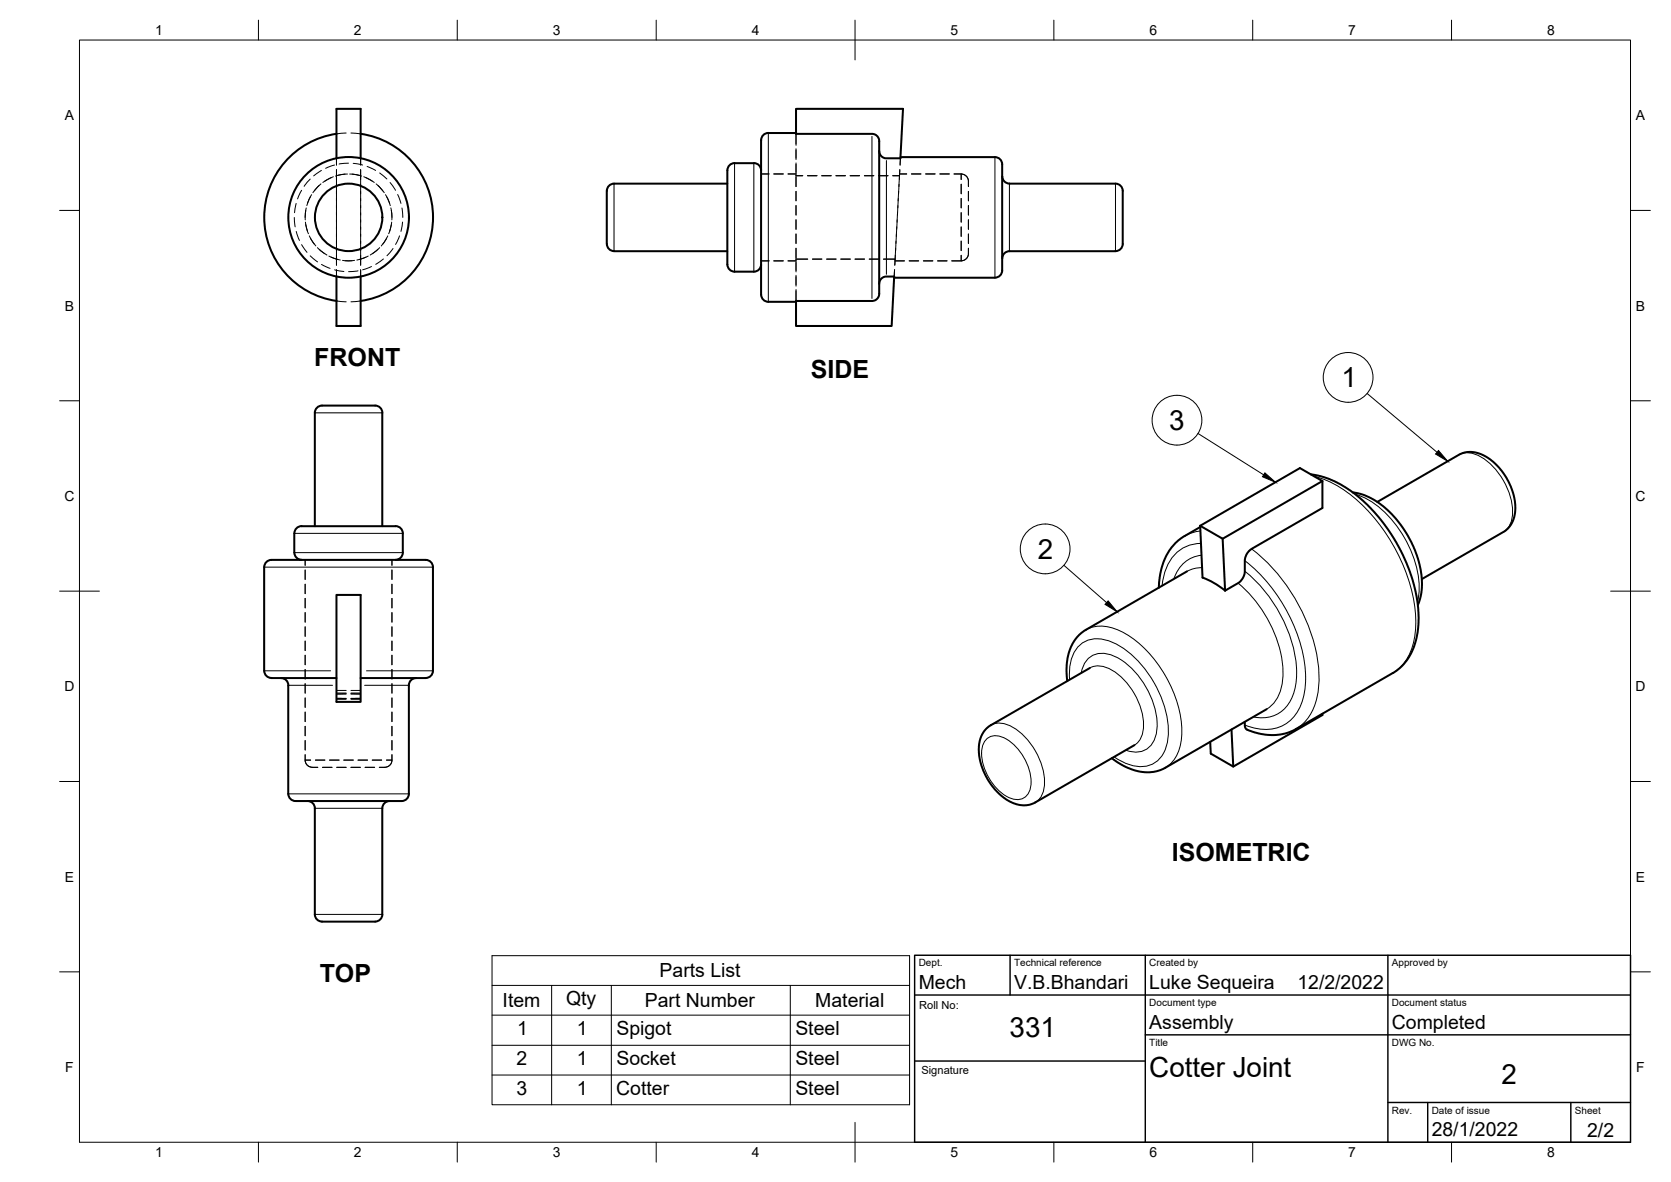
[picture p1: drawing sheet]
<svg xmlns="http://www.w3.org/2000/svg" width="420mm" height="297mm" viewBox="0 0 420 297" stroke-linecap="round" stroke-linejoin="round" font-family="sans-serif">
<!-- layer: Hidden -->
<g fill="none" stroke="#000" stroke-width=".25">
<path d="M84.6 39.8v1.7M87 33.4l-2.4 .2M88.2 33.4l2.5 .2M90.7 39.8v1.7M200.2 33.6v2.9M200.2 37.4v2.7M74 54.7l.2 2.3M74.5 51.1l-.4 2.4M74.5 58.2l.8 2.2M75.8 47.8l-1 2.2M76.8 55.8l.5 2.4M76.9 52.9l-.1 2.4"/>
<path d="M76.9 56.4l.7 2.3M77 52.2l-.3 2.4M77.8 59.3l1.2 2M78 45l-1.5 1.8M78 49.5l-.8 2.2M78.1 59.8l1.3 2M78.4 48.9l-1.1 2.2M80.2 46.6l-1.5 1.8M80.7 46.2l-1.7 1.7M80.8 42.8l-1.9 1.4M83.2 44.6l-2 1.3M83.8 44.4l-2.1 1.1"/>
<path d="M84.1 41.5l-2.2 .8M84.6 42.6v24.1M86.7 43.8l-2.3 .4M87.4 43.7l-2.4 .4M87.6 41l-2.3 .2M87.9 43.7l2.4 .4M88.5 43.8l2.4 .4M88.8 41l2.4 .5M90.7 42.6v24.1M91.5 44.4l2.1 1.1M92 44.6l2.1 1.3M92.3 41.8l2.1 1"/>
<path d="M94.6 46.2l1.6 1.7M95 46.6l1.6 1.8M95.5 43.5l1.8 1.5M96.9 48.9l1.1 2.2M97.2 59.8l-1.3 2M97.2 49.5l.9 2.2M97.5 59.3l-1.2 2M98.1 45.9l1.3 1.9M98.3 52.2l.3 2.4M98.4 52.9l.1 2.4M98.4 56.4l-.7 2.3M98.5 55.8l-.5 2.4"/>
<path d="M100 48.9l.8 2.2M100.5 59.3l-1 2.1M101.1 52.3l.2 2.3M101.2 55.8l-.4 2.4M191.4 43.7h2M194.6 43.7h2.4M198.1 43.7h2.1M200.2 44.2h1.6M200.2 40.9v6M200.2 48.1v2.4M200.2 51.7v2.3M200.2 55.2v2.4"/>
<path d="M200.2 58.8v2.4M203 44.2h2.4M206.6 44.2h2.4M210.2 44.2h2.4M213.8 44.2h2.3M217.3 44.2h2.4M220.9 44.2h2.4M225.7 53.5l-.4 7.7M225.8 51.7l-.1 2.3M226.1 46.3l-.4 6M226.2 44.2h-1.7h1.7l-.2 2.7M226.2 43.7h1.8"/>
<path d="M226.3 42.6l-.2 2.5M226.3 41.4l.1-1.6-.1 1.8M229.2 43.7h2.4M232.7 43.7h2.4M236.3 43.7h2.4M239.9 43.7h1.8a2.16 2.16 0 0 1 1.8 2.9v.3M243.5 58.8v2.4M243.5 55.2v2.4M243.5 51.7v2.3M243.5 48.1v2.4M75.8 61.5l1.4 1.9M78 64.3l1.8 1.5"/>
<path d="M79.8 62.2l1.9 1.6M80.3 62.7l1.9 1.4M80.8 66.4l2.2 1M82.7 64.4l2.2 .8M83.3 64.6l2.3 .7M84.1 67.8l2.4 .4M84.6 75.6l2.4 .2M84.6 67.7v1.8M86.1 65.4l2.4 .1M89.2 65.4l-2.4 .1M90 68.1l-2.3 .2M90.7 75.6l-2.5 .2"/>
<path d="M90.7 67.7v1.8M92 64.6l-2.3 .7M92.6 64.4l-2.3 .8M93.4 67l-2.2 .8M95 62.7l-1.9 1.4M95.5 62.2l-1.9 1.6M96.4 65.1l-1.9 1.3M98.8 62.4l-1.5 1.9M191.4 65.6h2M194.6 65.6h2.4M198.1 65.6h2.1M200.2 65.1h2.9"/>
<path d="M200.2 62.4v5.9M200.2 69.2v2.7M200.2 72.8v2.8M204.3 65.1h2.4M207.9 65.1h2.3M211.4 65.1h2.4M215 65.1h2.4M218.6 65.1h2.4M224.9 67.7l-.1 1.8 .1-1.6M225 65.6h2.4M225.1 64.2l-.1 2.3M225.2 62.4l-.1 2.7h-3h3l-.1 1.6"/>
<path d="M225.3 60.6l-.1 2.4M228.6 65.6h2.4M232.2 65.6h2.3M235.8 65.6h2.3M243.5 62.4v1a1.9 1.9 0 0 1-1.8 2.2h-2.4M76.7 140.7v1.4M76.7 143.2v2.4M76.7 146.8v2.4M76.7 150.4v2.4M76.7 154v2.3M76.7 157.5v2.4M98.6 140.7v1.4"/>
<path d="M98.6 143.2v2.4M98.6 146.8v2.4M98.6 150.4v2.4M98.6 154v2.3M98.6 157.5v2.4M76.7 161.1v2.4M76.7 164.7v2.4M76.7 168.2v2.4M76.7 171.8v2.4M76.7 175.4v2.4M76.7 179v2.3M84.6 175.5h2.4"/>
<path d="M84.6 175.7h2.4M84.6 174.2h2.4M84.6 173.5h2.4M87 174.4h-2.4M88.2 174.4h2.5M88.2 175.7h2.5M88.2 174.2h2.5M88.2 173.5h2.5M90.7 175.5h-2.5M98.6 161.1v2.4M98.6 164.7v2.4M98.6 168.2v2.4"/>
<path d="M98.6 171.8v2.4M98.6 175.4v2.4M98.6 179v2.3M76.7 189.7a3.5 3.5 0 0 0 .3 2.2 3.1 3.1 0 0 0 2.9 .9M76.7 182.5v2.4M76.7 186.1v2.4M81.1 192.8h2.4M84.7 192.8h2.3M88.2 192.8h2.4M91.8 192.8h2.4M98.6 189.7a3.5 3.5 0 0 1-.3 2.2 3.1 3.1 0 0 1-2.9 .9M98.6 182.5v2.4"/>
<path d="M98.6 186.1v2.4"/>
</g>
<!-- layer: Visible -->
<g fill="none" stroke="#000" stroke-width=".51">
<path d="M84.6 39.8v-12.4h6.1v12.4M84.6 33.6a21.2 21.2 0 0 0-18.2 21 21.2 21.2 0 0 0 18.2 21M90.7 33.6a21.2 21.2 0 0 1 18.2 21 21.2 21.2 0 0 1-18.2 21M191.4 35.2v38.8M193.2 33.4h7M193.2 33.4a1.81 1.81 0 0 0-1.8 1.8M221.1 37.9l.3 1.1 .8 .7 4.2 .1 .7-12.4h-26.9v6.2h19.2l1.2 .6 .5 1.1-.2 39.2-.6 .8-.9 .3h-19.2v6.3h24l.6-12.4-2.6 .1-.8 .6-.3 1.1M226.4 39.5h23.8a2.19 2.19 0 0 1 1.8 2.8v24.7a2.51 2.51 0 0 1-1.3 2.7l-25.9 .1M182.9 46.2h-28.5a2.22 2.22 0 0 0-1.8 2.8v11.3a2.49 2.49 0 0 0 1.3 2.7l29 .1M182.9 42.8v23.7M189.5 41h-4.8a1.81 1.81 0 0 0-1.8 1.8M189.6 41a1.81 1.81 0 0 1 1.8 1.8"/>
<path d="M252 44.3a1.85 1.85 0 0 0 1.8 1.9h26.7a2.19 2.19 0 0 1 1.8 2.8v11.3a2.51 2.51 0 0 1-1.3 2.7l-27.2 .1a1.81 1.81 0 0 0-1.8 1.8M84.6 69.5v12.4h6.1v-12.4M182.9 66.5a1.81 1.81 0 0 0 1.8 1.8h4.8M191.4 66.5a1.81 1.81 0 0 1-1.8 1.8M191.4 74a1.81 1.81 0 0 0 1.8 1.8h7M94.3 101.9h-12.3a2.53 2.53 0 0 0-2.8 1.4v28.9M94.3 101.9a1.81 1.81 0 0 1 1.8 1.8v28.5M329.6 119.2l2.4 .4 2.3 .8 2.6 1.3 2.8 1.7 3.1 2.5 1.9 1.9 2.6 2.9 2.5 3.5 2.1 3.5 1.7 3.7 1.4 3.9 1 3.5 .5 3.1 .2 3-.1 3.2-.5 2.7-.8 2.3-1.2 2.2-1.4 1.8-1.7 1.5-26 15-1.7 .7-2.1 .4h-1.6l-2.4-.2-2.2-.6-1.6-.7-.4-.7v-1.1M74 134v4.9M74 138.9a1.81 1.81 0 0 0 1.8 1.8M75.8 132.2h23.7M75.8 132.2a1.81 1.81 0 0 0-1.8 1.8"/>
<path d="M99.5 132.2a1.81 1.81 0 0 1 1.8 1.8v4.9a1.81 1.81 0 0 1-1.8 1.8M301.8 132.1l.6 13.1a19.8 19.8 0 0 1 5.6 3.2M301.8 132.4l-5 3-1.2 1-1.5 1.8-1 1.8-.9 2.4-.6 2.7-.2 2.6M307.4 135.4l.6 13M332.5 120.9v6.8l-18.1 10.5-.8 .8-.5 1.1-.1 3.9-.5 1.3-1.1 1.2-3.4 1.9M332.5 120.9l-25.1 14.5-5.6-3.3M332.5 120.9l-5.6-3.3-25.1 14.5M340.1 123.7l2 .4 2 .8 1.4 .7 2.3 1.6 3.2 3.1 3 4.3 1.4 2.8 .9 2.3 .6 2 .5 2.9 .1 3.8-.4 2-.6 1.7M346.3 126.1l20.6-11.9 1.8-.6h1.2l1.6 .2 2.7 1.3 2.7 2.3 2 2.9 1.5 3.6 .6 3.5-.1 1.5-.3 1.6-1.2 2.1-1.3 1.1-20.6 11.8M84.6 149.5h6.1v26.9h-6.1zM298.5 143.6l-25.9 14.9-1.3 1.1-1.6 2.2-1 2.4-.5 3 .2 3.9M68.2 170.4h16.4"/>
<path d="M68.3 170.4a1.85 1.85 0 0 1-1.9-1.8v-26.1a2.19 2.19 0 0 1 2.9-1.8h36.7a2.56 2.56 0 0 1 2.8 1.3l.1 26.6a1.81 1.81 0 0 1-1.8 1.8M70.7 170.4a1.77 1.77 0 0 1 1.8 1.8v27.3a2.18 2.18 0 0 0 2.8 1.8h24.7a2.55 2.55 0 0 0 2.7-1.3l.1-27.8a1.81 1.81 0 0 1 1.8-1.8M90.7 170.4h16.3M274 167.9l-25 14.4-1 .8-1 1.3-.5 1.2-.4 3 .1 1.4 .5 2.3 1.5 3.4 2.1 2.8 2.8 2.5 1.4 .7 1.5 .5 1.2 .2 1.7-.2 1.3-.5 25-14.4M318.5 178.2l-25.5 14.7-1.3 .7-2.8 .5-2.8-.3-3-1-3.6-2.3M332.5 179.4v.3l-22.4 12.9-5.7-3.2-.1-3M309.6 183.3l.5 9.3M77.4 201.3a1.81 1.81 0 0 1 1.8 1.8v26.7M97.9 201.3a1.81 1.81 0 0 0-1.8 1.8v26.7M79.2 229.8a1.81 1.81 0 0 0 1.8 1.8M81 231.6h13.3M96.1 229.8a1.81 1.81 0 0 1-1.8 1.8"/>
<circle cx="87.7" cy="54.6" r="15.2"/>
<circle cx="87.7" cy="54.6" r="8.5"/>
</g>
<!-- layer: Visible Narrow -->
<g fill="none" stroke="#000" stroke-width=".25">
<path d="M193.2 33.7v41.9M219.2 34.3v40.7M250.2 39.7v29.9M154.4 46.3v16.7M184.7 41.2v26.9M189.5 41.2v26.9M222.9 40.4v28.5M253.8 46.3v16.7M280.5 46.3v16.7M79.2 103.7h16.8M330.5 119.7a29.7 29.7 0 0 1 15.4 10.9 43.3 43.3 0 0 1 10.1 25.9 15 15 0 0 1-4.7 11.9l-1.1 .7M366.8 114.3a5.6 5.6 0 0 1 5.6 .5 17.2 17.2 0 0 1 7.9 14.9 5.2 5.2 0 0 1-2.3 4"/>
<path d="M74.2 138.9h26.9M74.2 134h26.9M301.8 133.4l-1.7 .4-2.2 .9M302 136.6a9.5 9.5 0 0 0-9.3 7.8l-.5 2.8M302.1 139.5a8.2 8.2 0 0 0-7 6M314.7 137.9a44.6 44.6 0 0 1 17 31.9 16.3 16.3 0 0 1-3.9 11.9l-1.9 1.5M340.8 124.2a22.4 22.4 0 0 1 12.3 10.9 23.8 23.8 0 0 1 3.5 15.1l-.2 1.1M66.7 142.5h41.9M273 158.3a10 10 0 0 1 10 1 31.2 31.2 0 0 1 14.2 24.5 10 10 0 0 1-4.2 9.1M302.3 142.7l-2 .2-1.8 .7M311.3 146.5a31.4 31.4 0 0 1 11.3 23.2 9.9 9.9 0 0 1-4.1 8.5M313 140.9a41.1 41.1 0 0 1 15.2 27.7 15.5 15.5 0 0 1-3.3 12 9.8 9.8 0 0 1-10.3 2.2l-1.6-.6"/>
<path d="M313 143.6a35.4 35.4 0 0 1 13 25.9 11.1 11.1 0 0 1-4.9 10 8.8 8.8 0 0 1-6 .7M66.5 168.6h16.6M72.5 172.2h11.1M91.7 172.2h11.1M92.2 168.6h16.6M268.9 170.8a10 10 0 0 1 3.3-9.3 8.1 8.1 0 0 1 8.1 .1 26.8 26.8 0 0 1 13.4 23.4 7.8 7.8 0 0 1-4.8 7.4 10.4 10.4 0 0 1-8.8-2.2M271.9 169.1a5.3 5.3 0 0 1 7.7-4.5 20 20 0 0 1 10.7 13.1 11.1 11.1 0 0 1-.7 9.4 5.3 5.3 0 0 1-6.5 1.4M274 167.9a5.6 5.6 0 0 1 5.6 .5 17.2 17.2 0 0 1 7.9 14.9 5.2 5.2 0 0 1-2.3 4M72.7 199.5h29.9M247.8 186a3.8 3.8 0 0 1 5.2-.3 13.4 13.4 0 0 1 6.2 11.8 3.5 3.5 0 0 1-5.3 3 13.2 13.2 0 0 1-7-12.2l.2-.9zM249.1 182.2a5.6 5.6 0 0 1 5.6 .6 17.2 17.2 0 0 1 7.9 14.8 5.2 5.2 0 0 1-2.3 4M79.2 203.1h16.8"/>
<path d="M79.2 229.8h16.8"/>
</g>
<!-- layer: Hidden Narrow -->
<g fill="none" stroke="#000" stroke-width=".25">
<path d="M241.7 43.9v1.2M241.7 46.3v2.4M241.7 49.9v2.3M241.7 53.5v2.3M241.7 57v2.4M241.7 60.6v2.4M241.7 64.2v1.2M76.9 191h1.2M79.3 191h2.4M82.9 191h2.4M86.4 191h2.4M90 191h2.4"/>
<path d="M93.6 191h2.4M97.2 191h1.2"/>
</g>
<!-- layer: Border -->
<g fill="none" stroke="#000" stroke-width=".25">
<path d="M20 10.1h390v276.9h-390zM65 5.1v5M115 5.1v5M165 5.1v5M215 5.1v10M265 5.1v5M315 5.1v5M365 5.1v5M15 52.9h5M410 52.9h5M15 100.7h5M410 100.7h5"/>
<path d="M15 148.6h10M405 148.6h10M15 196.4h5M410 196.4h5M15 244.2h5M410 244.2h5M65 287v5M115 287v5M165 287v5M215 282.1v9.9M265 287v5M315 287v5"/>
<path d="M365 287v5"/>
</g>
<!-- layer: TitleBlock -->
<path d="M230 240.1h180v46.9h-180zM230 250h180M254 240.1v9.9M288 240.1v46.9M349 240.1v46.9M288 260.1h122M349 277.1h61M359 277.1v9.9M395 277.1v9.9" fill="none" stroke="#000" stroke-width=".36"/>
<!-- layer: Sketch1 -->
<path d="M230 266.6h58" fill="none" stroke="#000" stroke-width=".36"/>
<!-- layer: BOM -->
<g fill="none" stroke="#000" stroke-width=".25">
<path d="M343.7 98.9l17.6 14.8M301.2 108.9l16.5 10.4M267.5 142.1l10.7 9.3M123.7 240.2h105v37.4h-105zM123.7 247.6h105M123.7 255.1h105M138.7 247.6v30M153.7 247.6v30M198.7 247.6v30M123.7 262.7h105M123.7 270.2h105"/>
<circle cx="339" cy="94.8" r="6.3"/>
<circle cx="295.9" cy="105.6" r="6.3"/>
<circle cx="262.8" cy="137.9" r="6.3"/>
</g>
<path d="M318.1 118.8l2.6 2.4-3.3-1.4zM361.7 113.2l2.3 2.7-3-1.8zM278.6 151l2.3 2.7-3-1.8z" fill="#000" stroke="#000" stroke-width=".25"/>
<g font-size="7">
<text x="337.3" y="97.4">1</text>
<text x="294" y="108.1">3</text>
<text x="260.9" y="140.4">2</text>
<text x="253.9" y="260.5">331</text>
<text x="289" y="270.6">Cotter Joint</text>
<text x="377.5" y="272.3">2</text>
</g>
<g font-size="6.3">
<text x="79" y="92">FRONT</text>
<text x="203.9" y="94.9">SIDE</text>
<text x="294.6" y="216.5">ISOMETRIC</text>
<text x="80.4" y="246.7">TOP</text>
</g>
<g font-size="4.9">
<text x="165.8" y="245.6">Parts List</text>
<text x="231" y="248.5">Mech</text>
<text x="255" y="248.5">V.B.Bhandari</text>
<text x="289" y="248.5">Luke Sequeira</text>
<text x="326.2" y="248.5">12/2/2022</text>
<text x="126.4" y="253.1">Item</text>
<text x="142.3" y="252.6">Qty</text>
<text x="162.1" y="253.1">Part Number</text>
<text x="205" y="253.1">Material</text>
<text x="130" y="260">1</text>
<text x="145" y="260">1</text>
<text x="155" y="260.2">Spigot</text>
<text x="200" y="260.2">Steel</text>
<text x="289" y="258.6">Assembly</text>
<text x="350" y="258.6">Completed</text>
<text x="129.9" y="267.6">2</text>
<text x="145" y="267.6">1</text>
<text x="155" y="267.7">Socket</text>
<text x="200" y="267.7">Steel</text>
<text x="129.9" y="275.1">3</text>
<text x="145" y="275.1">1</text>
<text x="155" y="275.2">Cotter</text>
<text x="200" y="275.2">Steel</text>
<text x="360" y="285.5">28/1/2022</text>
<text x="399.1" y="285.7">2/2</text>
</g>
<g font-size="3.5">
<text x="39" y="8.8">1</text>
<text x="89" y="8.8">2</text>
<text x="139" y="8.8">3</text>
<text x="189" y="8.8">4</text>
<text x="239" y="8.8">5</text>
<text x="289" y="8.8">6</text>
<text x="339" y="8.8">7</text>
<text x="389" y="8.8">8</text>
<text x="16.3" y="30.2">A</text>
<text x="411.3" y="30.2">A</text>
<text x="16.3" y="78">B</text>
<text x="411.3" y="78">B</text>
<text x="16.2" y="125.9">C</text>
<text x="411.2" y="125.9">C</text>
<text x="16.2" y="173.7">D</text>
<text x="411.2" y="173.7">D</text>
<text x="16.3" y="221.6">E</text>
<text x="411.3" y="221.6">E</text>
<text x="16.4" y="269.4">F</text>
<text x="411.4" y="269.4">F</text>
<text x="39" y="290.8">1</text>
<text x="89" y="290.8">2</text>
<text x="139" y="290.8">3</text>
<text x="189" y="290.8">4</text>
<text x="239" y="290.8">5</text>
<text x="289" y="290.8">6</text>
<text x="339" y="290.8">7</text>
<text x="389" y="290.8">8</text>
</g>
<g font-size="2.8">
<text x="231.1" y="253.6">Roll No:</text>
<text x="231.7" y="270">Signature</text>
</g>
<g font-size="2.5">
<text x="231" y="242.9">Dept.</text>
<text x="255" y="242.9">Technical reference</text>
<text x="289" y="242.9">Created by</text>
<text x="350" y="242.9">Approved by</text>
<text x="289" y="252.8">Document type</text>
<text x="350" y="252.8">Document status</text>
<text x="289" y="262.9">Title</text>
<text x="350" y="262.9">DWG No.</text>
<text x="350" y="279.9">Rev.</text>
<text x="360" y="279.9">Date of issue</text>
<text x="396" y="279.9">Sheet</text>
</g>
</svg>
